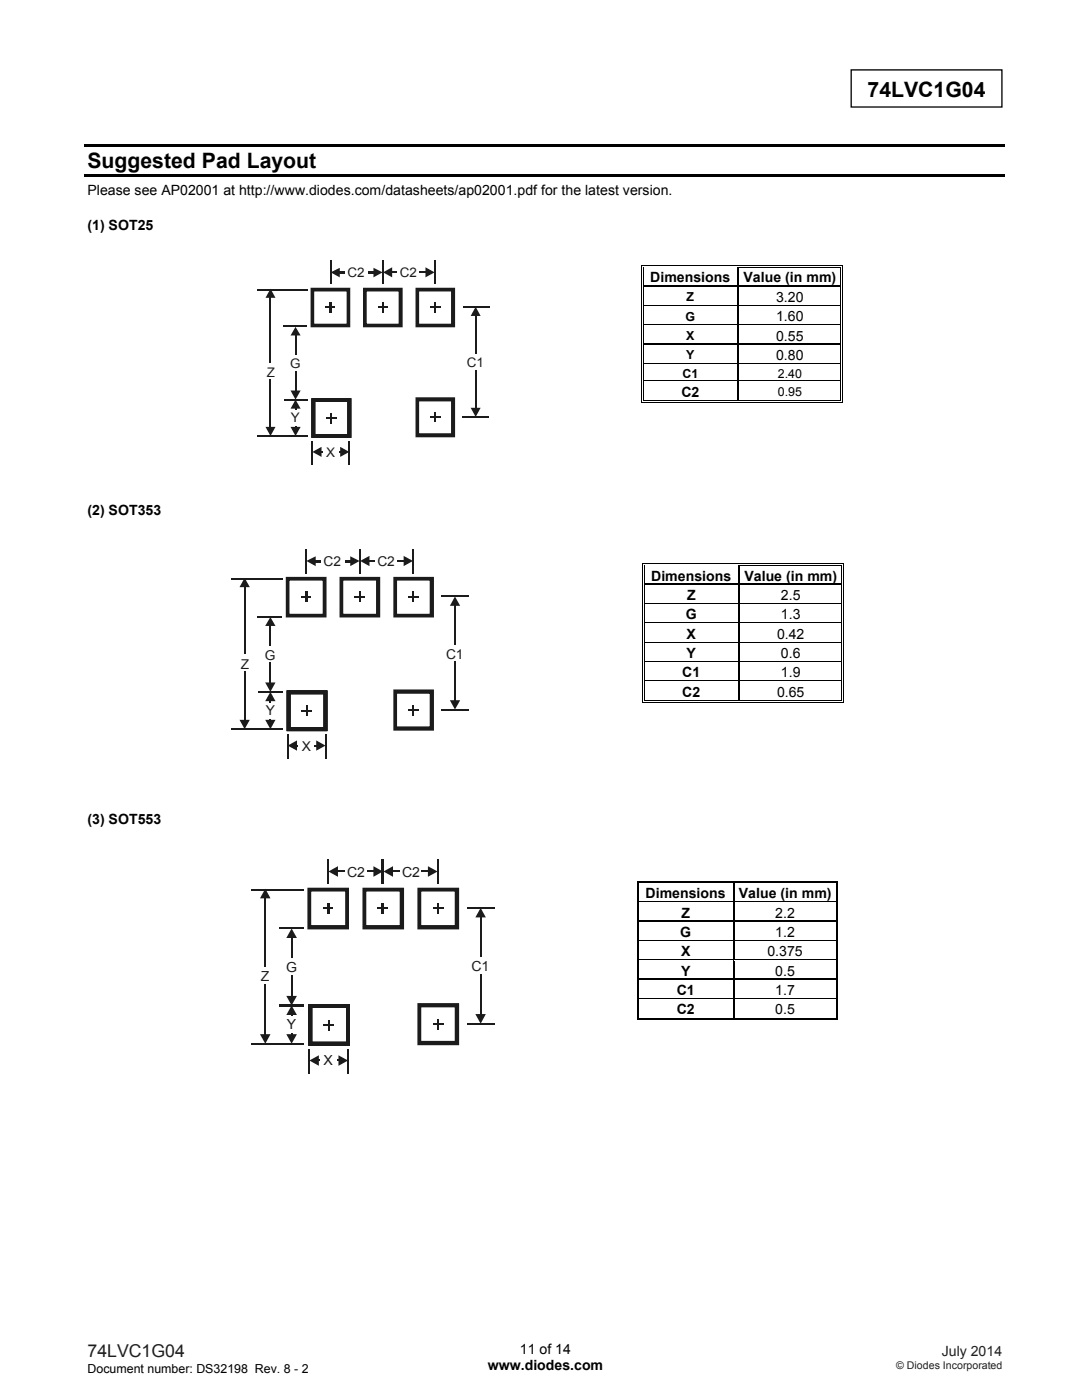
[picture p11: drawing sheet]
<svg xmlns="http://www.w3.org/2000/svg" width="216mm" height="279mm" viewBox="0 0 216 279" stroke-linecap="round" stroke-linejoin="round" font-family="sans-serif">
<path d="M169.8 13.9h30.1v7.5h-30.1z" fill="none" stroke="#000" stroke-width=".26"/>
<path d="M16.9 28.7h183.7v.6h-183.7zM16.9 34.8h183.7v.5h-183.7z" fill="#000"/>
<g fill="#fff">
<path d="M128.5 53.4h18.7v3.6h-18.7z"/>
<path d="M128.9 53.4h17.7v3.6h-17.7z"/>
</g>
<path d="M128 52.9h.2v.5h-.2zM128 52.9h.5v.2h-.5zM128.3 53.2h.2v.2h-.2z" fill="#000"/>
<path d="M128.5 53h18.7M128.5 53.3h18.7" fill="none" stroke="#000" stroke-width=".2"/>
<path d="M128.5 53.4h18.7z" fill="#fff"/>
<path d="M147.2 53.4h.2zM147.2 52.9h.5v.2h-.5zM147.2 53.2h.5v.2h-.5zM167.7 52.9h.5v.2h-.5zM167.7 53.2h.2v.2h-.2zM168 52.9h.2v.5h-.2z" fill="#000"/>
<path d="M128.1 53.4v3.6M128.4 53.4v3.6M147.7 53h20M147.7 53.3h20M167.8 53.4v3.6M168.1 53.4v3.6" fill="none" stroke="#000" stroke-width=".2"/>
<path d="M147.3 53.4v3.6" fill="none" stroke="#000" stroke-width=".25"/>
<g fill="#fff">
<path d="M128.5 57.3h18.7v3.6h-18.7z"/>
<path d="M128.9 57.5h17.7v3.2h-17.7z"/>
<path d="M147.4 57.3h20.3v3.6h-20.3z"/>
<path d="M148 57.3h19.2v3.6h-19.2z"/>
</g>
<path d="M128 57h.2v.3h-.2zM128.3 57h.2v.3h-.2z" fill="#000"/>
<path d="M128.5 57.1h18.7" fill="none" stroke="#000" stroke-width=".25"/>
<path d="M128.5 57.3h18.7z" fill="#fff"/>
<path d="M147.2 57h.2v.3h-.2z" fill="#000"/>
<path d="M147.4 57.1h20.3" fill="none" stroke="#000" stroke-width=".25"/>
<path d="M147.4 57.3h20.3z" fill="#fff"/>
<path d="M167.7 57h.2v.3h-.2zM168 57h.2v.3h-.2z" fill="#000"/>
<path d="M128.1 57.3v3.6M128.4 57.3v3.6M167.8 57.3v3.6M168.1 57.3v3.6" fill="none" stroke="#000" stroke-width=".2"/>
<path d="M147.3 57.3v3.6" fill="none" stroke="#000" stroke-width=".25"/>
<g fill="#fff">
<path d="M128.5 61.2h18.7v3.5h-18.7z"/>
<path d="M128.9 61.4h17.7v3.2h-17.7z"/>
<path d="M147.4 61.2h20.3v3.5h-20.3z"/>
<path d="M148 61.2h19.2v3.5h-19.2z"/>
</g>
<path d="M128 60.9h.2v.3h-.2zM128.3 60.9h.2v.3h-.2z" fill="#000"/>
<path d="M128.5 61h18.7" fill="none" stroke="#000" stroke-width=".25"/>
<path d="M128.5 61.2h18.7z" fill="#fff"/>
<path d="M147.2 60.9h.2v.3h-.2z" fill="#000"/>
<path d="M147.4 61h20.3" fill="none" stroke="#000" stroke-width=".25"/>
<path d="M147.4 61.2h20.3z" fill="#fff"/>
<path d="M167.7 60.9h.2v.3h-.2zM168 60.9h.2v.3h-.2z" fill="#000"/>
<path d="M128.1 61.2v3.5M128.4 61.2v3.5M167.8 61.2v3.5M168.1 61.2v3.5" fill="none" stroke="#000" stroke-width=".2"/>
<path d="M147.3 61.2v3.5" fill="none" stroke="#000" stroke-width=".25"/>
<g fill="#fff">
<path d="M128.5 65h18.7v3.6h-18.7z"/>
<path d="M128.9 65.2h17.7v3.2h-17.7z"/>
<path d="M147.4 65h20.3v3.6h-20.3z"/>
<path d="M148 65h19.2v3.6h-19.2z"/>
</g>
<path d="M128 64.7h.2v.3h-.2zM128.3 64.7h.2v.3h-.2z" fill="#000"/>
<path d="M128.5 64.9h18.7" fill="none" stroke="#000" stroke-width=".25"/>
<path d="M128.5 65h18.7z" fill="#fff"/>
<path d="M147.2 64.7h.2v.3h-.2z" fill="#000"/>
<path d="M147.4 64.9h20.3" fill="none" stroke="#000" stroke-width=".25"/>
<path d="M147.4 65h20.3z" fill="#fff"/>
<path d="M167.7 64.7h.2v.3h-.2zM168 64.7h.2v.3h-.2z" fill="#000"/>
<path d="M128.1 65v3.6M128.4 65v3.6M167.8 65v3.6M168.1 65v3.6" fill="none" stroke="#000" stroke-width=".2"/>
<path d="M147.3 65v3.6" fill="none" stroke="#000" stroke-width=".25"/>
<g fill="#fff">
<path d="M128.5 68.9h18.7v3.6h-18.7z"/>
<path d="M128.9 69.1h17.7v3.2h-17.7z"/>
<path d="M147.4 68.9h20.3v3.6h-20.3z"/>
<path d="M148 68.9h19.2v3.6h-19.2z"/>
</g>
<path d="M128 68.6h.2v.3h-.2zM128.3 68.6h.2v.3h-.2z" fill="#000"/>
<path d="M128.5 68.7h18.7" fill="none" stroke="#000" stroke-width=".25"/>
<path d="M128.5 68.9h18.7z" fill="#fff"/>
<path d="M147.2 68.6h.2v.3h-.2z" fill="#000"/>
<path d="M147.4 68.7h20.3" fill="none" stroke="#000" stroke-width=".25"/>
<path d="M147.4 68.9h20.3z" fill="#fff"/>
<path d="M167.7 68.6h.2v.3h-.2zM168 68.6h.2v.3h-.2z" fill="#000"/>
<path d="M128.1 68.9v3.6M128.4 68.9v3.6M167.8 68.9v3.6M168.1 68.9v3.6" fill="none" stroke="#000" stroke-width=".2"/>
<path d="M147.3 68.9v3.6" fill="none" stroke="#000" stroke-width=".25"/>
<g fill="#fff">
<path d="M128.5 72.7h18.7v3.2h-18.7z"/>
<path d="M128.9 72.7h17.7v3.2h-17.7z"/>
<path d="M147.4 72.7h20.3v3.2h-20.3z"/>
<path d="M148 72.7h19.2v3.2h-19.2z"/>
</g>
<path d="M128 72.5h.2v.2h-.2zM128.3 72.5h.2v.2h-.2z" fill="#000"/>
<path d="M128.5 72.6h18.7" fill="none" stroke="#000" stroke-width=".25"/>
<path d="M128.5 72.7h18.7z" fill="#fff"/>
<path d="M147.2 72.5h.2v.2h-.2z" fill="#000"/>
<path d="M147.4 72.6h20.3" fill="none" stroke="#000" stroke-width=".25"/>
<path d="M147.4 72.7h20.3z" fill="#fff"/>
<path d="M167.7 72.5h.2v.2h-.2zM168 72.5h.2v.2h-.2z" fill="#000"/>
<path d="M128.1 72.7v3.2M128.4 72.7v3.2M167.8 72.7v3.2M168.1 72.7v3.2" fill="none" stroke="#000" stroke-width=".2"/>
<path d="M147.3 72.7v3.2" fill="none" stroke="#000" stroke-width=".25"/>
<g fill="#fff">
<path d="M128.5 76.2h18.7v3.6h-18.7z"/>
<path d="M128.9 76.2h17.7v3.6h-17.7z"/>
<path d="M147.4 76.2h20.3v3.6h-20.3z"/>
<path d="M148 76.4h19.2v3.2h-19.2z"/>
</g>
<path d="M128 75.9h.2v.3h-.2zM128.3 75.9h.2v.3h-.2z" fill="#000"/>
<path d="M128.5 76.1h18.7" fill="none" stroke="#000" stroke-width=".25"/>
<path d="M128.5 76.2h18.7z" fill="#fff"/>
<path d="M147.2 75.9h.2v.3h-.2z" fill="#000"/>
<path d="M147.4 76.1h20.3" fill="none" stroke="#000" stroke-width=".25"/>
<path d="M147.4 76.2h20.3z" fill="#fff"/>
<path d="M128.3 79.8h.2v.2h-.2zM147.2 79.8h.5v.2h-.5zM167.7 75.9h.2v.3h-.2zM167.7 79.8h.2v.2h-.2zM168 75.9h.2v.3h-.2zM128 80.2h.5v.1h-.5zM167.7 80.2h.5v.1h-.5zM168 79.8h.2v.5h-.2z" fill="#000"/>
<path d="M128.1 76.2v4.1M128.4 76.2v3.6M128.5 79.9h18.7M147.7 79.9h20M167.8 76.2v3.6M168.1 76.2v3.6M128.5 80.2h39.2" fill="none" stroke="#000" stroke-width=".2"/>
<path d="M147.3 76.2v3.6" fill="none" stroke="#000" stroke-width=".25"/>
<g fill="#fff">
<path d="M128.7 112.9h18.7v3.6h-18.7z"/>
<path d="M129.1 112.9h17.7v3.6h-17.7z"/>
</g>
<path d="M128.2 112.4h.2v.5h-.2zM128.2 112.4h.5v.2h-.5zM128.5 112.7h.2v.2h-.2z" fill="#000"/>
<path d="M128.7 112.5h18.7M128.7 112.8h18.7" fill="none" stroke="#000" stroke-width=".2"/>
<path d="M128.7 112.9h18.7z" fill="#fff"/>
<path d="M147.4 112.9h.2zM147.4 112.4h.5v.2h-.5zM147.4 112.7h.5v.2h-.5zM167.9 112.4h.5v.2h-.5zM167.9 112.7h.1v.2h-.1zM168.2 112.4h.2v.5h-.2z" fill="#000"/>
<path d="M128.3 112.9v3.6M128.6 112.9v3.6M147.9 112.5h20M147.9 112.8h20M168 112.9v3.6M168.3 112.9v3.6" fill="none" stroke="#000" stroke-width=".2"/>
<path d="M147.5 112.9v3.6" fill="none" stroke="#000" stroke-width=".25"/>
<g fill="#fff">
<path d="M128.7 116.8h18.7v3.6h-18.7z"/>
<path d="M129.1 116.8h17.7v3.6h-17.7z"/>
<path d="M147.6 116.8h20.3v3.6h-20.3z"/>
<path d="M148.2 116.8h19.2v3.6h-19.2z"/>
</g>
<path d="M128.2 116.5h.2v.3h-.2zM128.5 116.5h.2v.3h-.2z" fill="#000"/>
<path d="M128.7 116.6h18.7" fill="none" stroke="#000" stroke-width=".25"/>
<path d="M128.7 116.8h18.7z" fill="#fff"/>
<path d="M147.4 116.5h.2v.3h-.2z" fill="#000"/>
<path d="M147.6 116.6h20.3" fill="none" stroke="#000" stroke-width=".25"/>
<path d="M147.6 116.8h20.3z" fill="#fff"/>
<path d="M167.9 116.5h.1v.3h-.1zM168.2 116.5h.2v.3h-.2z" fill="#000"/>
<path d="M128.3 116.8v3.6M128.6 116.8v3.6M168 116.8v3.6M168.3 116.8v3.6" fill="none" stroke="#000" stroke-width=".2"/>
<path d="M147.5 116.8v3.6" fill="none" stroke="#000" stroke-width=".25"/>
<g fill="#fff">
<path d="M128.7 120.7h18.7v3.5h-18.7z"/>
<path d="M129.1 120.7h17.7v3.5h-17.7z"/>
<path d="M147.6 120.7h20.3v3.5h-20.3z"/>
<path d="M148.2 120.7h19.2v3.5h-19.2z"/>
</g>
<path d="M128.2 120.4h.2v.3h-.2zM128.5 120.4h.2v.3h-.2z" fill="#000"/>
<path d="M128.7 120.5h18.7" fill="none" stroke="#000" stroke-width=".25"/>
<path d="M128.7 120.6l18.7 .1z" fill="#fff"/>
<path d="M147.4 120.4h.2v.3h-.2z" fill="#000"/>
<path d="M147.6 120.5h20.3" fill="none" stroke="#000" stroke-width=".25"/>
<path d="M147.6 120.6l20.3 .1z" fill="#fff"/>
<path d="M167.9 120.4h.1v.3h-.1zM168.2 120.4h.2v.3h-.2z" fill="#000"/>
<path d="M128.3 120.7v3.5M128.6 120.7v3.5M168 120.7v3.5M168.3 120.7v3.5" fill="none" stroke="#000" stroke-width=".2"/>
<path d="M147.5 120.7v3.5" fill="none" stroke="#000" stroke-width=".25"/>
<g fill="#fff">
<path d="M128.7 124.5h18.7v3.6h-18.7z"/>
<path d="M129.1 124.5h17.7v3.6h-17.7z"/>
<path d="M147.6 124.5h20.3v3.6h-20.3z"/>
<path d="M148.2 124.5h19.2v3.6h-19.2z"/>
</g>
<path d="M128.2 124.2h.2v.3h-.2zM128.5 124.2h.2v.3h-.2z" fill="#000"/>
<path d="M128.7 124.4h18.7" fill="none" stroke="#000" stroke-width=".25"/>
<path d="M128.7 124.5h18.7z" fill="#fff"/>
<path d="M147.4 124.2h.2v.3h-.2z" fill="#000"/>
<path d="M147.6 124.4h20.3" fill="none" stroke="#000" stroke-width=".25"/>
<path d="M147.6 124.5h20.3z" fill="#fff"/>
<path d="M167.9 124.2h.1v.3h-.1zM168.2 124.2h.2v.3h-.2z" fill="#000"/>
<path d="M128.3 124.5v3.6M128.6 124.5v3.6M168 124.5v3.6M168.3 124.5v3.6" fill="none" stroke="#000" stroke-width=".2"/>
<path d="M147.5 124.5v3.6" fill="none" stroke="#000" stroke-width=".25"/>
<g fill="#fff">
<path d="M128.7 128.4h18.7v3.6h-18.7z"/>
<path d="M129.1 128.4h17.7v3.6h-17.7z"/>
<path d="M147.6 128.4h20.3v3.6h-20.3z"/>
<path d="M148.2 128.4h19.2v3.6h-19.2z"/>
</g>
<path d="M128.2 128.1h.2v.3h-.2zM128.5 128.1h.2v.3h-.2z" fill="#000"/>
<path d="M128.7 128.2h18.7" fill="none" stroke="#000" stroke-width=".25"/>
<path d="M128.7 128.4h18.7z" fill="#fff"/>
<path d="M147.4 128.1h.2v.3h-.2z" fill="#000"/>
<path d="M147.6 128.2h20.3" fill="none" stroke="#000" stroke-width=".25"/>
<path d="M147.6 128.4h20.3z" fill="#fff"/>
<path d="M167.9 128.1h.1v.3h-.1zM168.2 128.1h.2v.3h-.2z" fill="#000"/>
<path d="M128.3 128.4v3.6M128.6 128.4v3.6M168 128.4v3.6M168.3 128.4v3.6" fill="none" stroke="#000" stroke-width=".2"/>
<path d="M147.5 128.4v3.6" fill="none" stroke="#000" stroke-width=".25"/>
<g fill="#fff">
<path d="M128.7 132.2h18.7v3.6h-18.7z"/>
<path d="M129.1 132.2h17.7v3.6h-17.7z"/>
<path d="M147.6 132.2h20.3v3.6h-20.3z"/>
<path d="M148.2 132.2h19.2v3.6h-19.2z"/>
</g>
<path d="M128.2 132h.2v.2h-.2zM128.5 132h.2v.2h-.2z" fill="#000"/>
<path d="M128.7 132.1h18.7" fill="none" stroke="#000" stroke-width=".25"/>
<path d="M128.7 132.2h18.7z" fill="#fff"/>
<path d="M147.4 132h.2v.2h-.2z" fill="#000"/>
<path d="M147.6 132.1h20.3" fill="none" stroke="#000" stroke-width=".25"/>
<path d="M147.6 132.2h20.3z" fill="#fff"/>
<path d="M167.9 132h.1v.2h-.1zM168.2 132h.2v.2h-.2z" fill="#000"/>
<path d="M128.3 132.2v3.6M128.6 132.2v3.6M168 132.2v3.6M168.3 132.2v3.6" fill="none" stroke="#000" stroke-width=".2"/>
<path d="M147.5 132.2v3.6" fill="none" stroke="#000" stroke-width=".25"/>
<g fill="#fff">
<path d="M128.7 136.1h18.7v3.6h-18.7z"/>
<path d="M129.1 136.1h17.7v3.6h-17.7z"/>
<path d="M147.6 136.1h20.3v3.6h-20.3z"/>
<path d="M148.2 136.1h19.2v3.6h-19.2z"/>
</g>
<path d="M128.2 135.8h.2v.3h-.2zM128.5 135.8h.2v.3h-.2z" fill="#000"/>
<path d="M128.7 136h18.7" fill="none" stroke="#000" stroke-width=".25"/>
<path d="M128.7 136.1h18.7z" fill="#fff"/>
<path d="M147.4 135.8h.2v.3h-.2z" fill="#000"/>
<path d="M147.6 136h20.3" fill="none" stroke="#000" stroke-width=".25"/>
<path d="M147.6 136.1h20.3z" fill="#fff"/>
<path d="M128.5 139.7h.2v.2h-.2zM147.4 139.7h.5v.2h-.5zM167.9 135.8h.1v.3h-.1zM167.9 139.7h.1v.2h-.1zM168.2 135.8h.2v.3h-.2zM128.2 140.1h.5v.1h-.5zM167.9 140.1h.5v.1h-.5zM168.2 139.7h.2v.5h-.2z" fill="#000"/>
<path d="M128.3 136.1v4.1M128.6 136.1v3.6M128.7 139.8h18.7M147.9 139.8h20M168 136.1v3.6M168.3 136.1v3.6M128.7 140.1h39.2" fill="none" stroke="#000" stroke-width=".2"/>
<path d="M147.5 136.1v3.6" fill="none" stroke="#000" stroke-width=".25"/>
<g fill="#fff">
<path d="M127.6 176.3h18.6v3.6h-18.6z"/>
<path d="M128 176.3h17.6v3.6h-17.6z"/>
</g>
<path d="M127.1 175.8h.1v.5h-.1zM127.1 175.8h.5v.1h-.5zM127.4 176.1h.2v.2h-.2z" fill="#000"/>
<path d="M127.6 175.9h18.6M127.6 176.2h18.6" fill="none" stroke="#000" stroke-width=".2"/>
<path d="M127.6 176.3h18.6z" fill="#fff"/>
<path d="M146.2 176.3h.3zM146.2 175.8h.5v.1h-.5zM146.2 176.1h.5v.2h-.5zM166.8 175.8h.5v.1h-.5zM166.8 176.1h.1v.2h-.1zM167.1 175.8h.2v.5h-.2z" fill="#000"/>
<path d="M127.1 176.3v3.6M127.5 176.3v3.6M146.7 175.9h20.1M146.7 176.2h20.1M166.8 176.3v3.6M167.2 176.3v3.6" fill="none" stroke="#000" stroke-width=".2"/>
<path d="M146.4 176.3v3.6" fill="none" stroke="#000" stroke-width=".25"/>
<g fill="#fff">
<path d="M127.6 180.2h18.6v3.6h-18.6z"/>
<path d="M128 180.2h17.6v3.6h-17.6z"/>
<path d="M146.5 180.2h20.2v3.6h-20.2z"/>
<path d="M147.1 180.2h19.2v3.6h-19.2z"/>
</g>
<path d="M127.1 179.9h.1v.3h-.1zM127.4 179.9h.2v.3h-.2z" fill="#000"/>
<path d="M127.6 180h18.6" fill="none" stroke="#000" stroke-width=".25"/>
<path d="M127.6 180.1l18.6 .1z" fill="#fff"/>
<path d="M146.2 179.9h.3v.3h-.3z" fill="#000"/>
<path d="M146.5 180h20.3" fill="none" stroke="#000" stroke-width=".25"/>
<path d="M146.5 180.1l20.3 .1z" fill="#fff"/>
<path d="M166.8 179.9h.1v.3h-.1zM167.1 179.9h.2v.3h-.2z" fill="#000"/>
<path d="M127.1 180.2v3.6M127.5 180.2v3.6M166.8 180.2v3.6M167.2 180.2v3.6" fill="none" stroke="#000" stroke-width=".2"/>
<path d="M146.4 180.2v3.6" fill="none" stroke="#000" stroke-width=".25"/>
<g fill="#fff">
<path d="M127.6 184h18.6v3.6h-18.6z"/>
<path d="M128 184h17.6v3.6h-17.6z"/>
<path d="M146.5 184h20.2v3.6h-20.2z"/>
<path d="M147.1 184h19.2v3.6h-19.2z"/>
</g>
<path d="M127.1 183.8h.1v.2h-.1zM127.4 183.8h.2v.2h-.2z" fill="#000"/>
<path d="M127.6 183.9h18.6" fill="none" stroke="#000" stroke-width=".25"/>
<path d="M127.6 184h18.6z" fill="#fff"/>
<path d="M146.2 183.8h.3v.2h-.3z" fill="#000"/>
<path d="M146.5 183.9h20.3" fill="none" stroke="#000" stroke-width=".25"/>
<path d="M146.5 184h20.3z" fill="#fff"/>
<path d="M166.8 183.8h.1v.2h-.1zM167.1 183.8h.2v.2h-.2z" fill="#000"/>
<path d="M127.1 184v3.6M127.5 184v3.6M166.8 184v3.6M167.2 184v3.6" fill="none" stroke="#000" stroke-width=".2"/>
<path d="M146.4 184v3.6" fill="none" stroke="#000" stroke-width=".25"/>
<g fill="#fff">
<path d="M127.6 187.9h18.6v3.6h-18.6z"/>
<path d="M128 187.9h17.6v3.6h-17.6z"/>
<path d="M146.5 187.9h20.2v3.6h-20.2z"/>
<path d="M147.1 187.9h19.2v3.6h-19.2z"/>
</g>
<path d="M127.1 187.6h.1v.3h-.1zM127.4 187.6h.2v.3h-.2z" fill="#000"/>
<path d="M127.6 187.7h18.6" fill="none" stroke="#000" stroke-width=".25"/>
<path d="M127.6 187.9h18.6z" fill="#fff"/>
<path d="M146.2 187.6h.3v.3h-.3z" fill="#000"/>
<path d="M146.5 187.7h20.3" fill="none" stroke="#000" stroke-width=".25"/>
<path d="M146.5 187.9h20.3z" fill="#fff"/>
<path d="M166.8 187.6h.1v.3h-.1zM167.1 187.6h.2v.3h-.2z" fill="#000"/>
<path d="M127.1 187.9v3.6M127.5 187.9v3.6M166.8 187.9v3.6M167.2 187.9v3.6" fill="none" stroke="#000" stroke-width=".2"/>
<path d="M146.4 187.9v3.6" fill="none" stroke="#000" stroke-width=".25"/>
<g fill="#fff">
<path d="M127.6 191.7h18.6v3.6h-18.6z"/>
<path d="M128 191.7h17.6v3.6h-17.6z"/>
<path d="M146.5 191.7h20.2v3.6h-20.2z"/>
<path d="M147.1 191.7h19.2v3.6h-19.2z"/>
</g>
<path d="M127.1 191.5h.1v.3h-.1zM127.4 191.5h.2v.3h-.2z" fill="#000"/>
<path d="M127.6 191.6h18.6" fill="none" stroke="#000" stroke-width=".25"/>
<path d="M127.6 191.7l18.6 .1z" fill="#fff"/>
<path d="M146.2 191.5h.3v.3h-.3z" fill="#000"/>
<path d="M146.5 191.6h20.3" fill="none" stroke="#000" stroke-width=".25"/>
<path d="M146.5 191.7l20.3 .1z" fill="#fff"/>
<path d="M166.8 191.5h.1v.3h-.1zM167.1 191.5h.2v.3h-.2z" fill="#000"/>
<path d="M127.1 191.8v3.5M127.5 191.8v3.5M166.8 191.8v3.5M167.2 191.8v3.5" fill="none" stroke="#000" stroke-width=".2"/>
<path d="M146.4 191.8v3.5" fill="none" stroke="#000" stroke-width=".25"/>
<g fill="#fff">
<path d="M127.6 195.6h18.6v3.6h-18.6z"/>
<path d="M128 195.6h17.6v3.6h-17.6z"/>
<path d="M146.5 195.6h20.2v3.6h-20.2z"/>
<path d="M147.1 195.6h19.2v3.6h-19.2z"/>
</g>
<path d="M127.1 195.3h.1v.3h-.1zM127.4 195.3h.2v.3h-.2z" fill="#000"/>
<path d="M127.6 195.5h18.6" fill="none" stroke="#000" stroke-width=".25"/>
<path d="M127.6 195.6h18.6z" fill="#fff"/>
<path d="M146.2 195.3h.3v.3h-.3z" fill="#000"/>
<path d="M146.5 195.5h20.3" fill="none" stroke="#000" stroke-width=".25"/>
<path d="M146.5 195.6h20.3z" fill="#fff"/>
<path d="M166.8 195.3h.1v.3h-.1zM167.1 195.3h.2v.3h-.2z" fill="#000"/>
<path d="M127.1 195.6v3.6M127.5 195.6v3.6M166.8 195.6v3.6M167.2 195.6v3.6" fill="none" stroke="#000" stroke-width=".2"/>
<path d="M146.4 195.6v3.6" fill="none" stroke="#000" stroke-width=".25"/>
<g fill="#fff">
<path d="M127.6 199.5h18.6v3.6h-18.6z"/>
<path d="M128 199.5h17.6v3.6h-17.6z"/>
<path d="M146.5 199.5h20.2v3.6h-20.2z"/>
<path d="M147.1 199.5h19.2v3.6h-19.2z"/>
</g>
<path d="M127.1 199.2h.1v.3h-.1zM127.4 199.2h.2v.3h-.2z" fill="#000"/>
<path d="M127.6 199.3h18.6" fill="none" stroke="#000" stroke-width=".25"/>
<path d="M127.6 199.5h18.6z" fill="#fff"/>
<path d="M146.2 199.2h.3v.3h-.3z" fill="#000"/>
<path d="M146.5 199.3h20.3" fill="none" stroke="#000" stroke-width=".25"/>
<path d="M146.5 199.5h20.3z" fill="#fff"/>
<path d="M166.8 199.2h.1v.3h-.1zM167.1 199.2h.2v.3h-.2zM127.1 203.4h.5v.2h-.5zM127.4 203.1h.2v.2h-.2zM146.2 203.1h.5v.2h-.5zM166.8 203.4h.5v.2h-.5zM166.8 203.1h.1v.2h-.1zM167.1 203.1h.2v.5h-.2z" fill="#000"/>
<path d="M127.1 199.5v4.1M127.5 199.5v3.6M166.8 199.5v3.6M167.2 199.5v3.6M127.6 203.5h39.2M127.6 203.2h18.6M146.7 203.2h20.1" fill="none" stroke="#000" stroke-width=".2"/>
<path d="M146.4 199.5v3.6" fill="none" stroke="#000" stroke-width=".25"/>
<path d="M92.4 61.2h5.2M65.1 83.5h2M92.3 83.2h5.3" fill="none" stroke="#1f1a17" stroke-width=".36"/>
<path d="M94.9 61.2l1 1.9h-2l1-1.9 1 1.9z" fill-rule="evenodd" fill="#1f1a17"/>
<path d="M94.9 62.9v18.7" fill="none" stroke="#1f1a17" stroke-width=".36"/>
<path d="M93.9 81.4h2l-1 1.8 1-1.8-1 1.8z" fill-rule="evenodd" fill="#1f1a17"/>
<path d="M62.3 88.1v4.7M69.7 88.1v4.7" fill="none" stroke="#1f1a17" stroke-width=".36"/>
<path d="M62.3 90.2l1.9-1v2l-1.9-1 1.9-1z" fill-rule="evenodd" fill="#1f1a17"/>
<path d="M64 90.2h4.1" fill="none" stroke="#1f1a17" stroke-width=".36"/>
<path d="M67.9 89.2l1.8 1-1.8 1v-2l1.8 1z" fill-rule="evenodd" fill="#1f1a17"/>
<path d="M51.3 57.8h10M56.5 65.1h4.8M56.6 79.7h4.7M51.3 87h10" fill="none" stroke="#1f1a17" stroke-width=".36"/>
<path d="M54 57.6l1 1.8h-2l1-1.8 1 1.8z" fill-rule="evenodd" fill="#1f1a17"/>
<path d="M54 59.2v26.2" fill="none" stroke="#1f1a17" stroke-width=".36"/>
<g fill="#1f1a17">
<path d="M53 85.2h2l-1 1.8 1-1.8-1 1.8z" fill-rule="evenodd"/>
<path d="M59 79.8l1 1.8h-2l1-1.8 1 1.8z" fill-rule="evenodd"/>
</g>
<path d="M59 81.4v4" fill="none" stroke="#1f1a17" stroke-width=".36"/>
<g fill="#1f1a17">
<path d="M58 85.2h2l-1 1.8 1-1.8-1 1.8z" fill-rule="evenodd"/>
<path d="M59 65.2l1 1.8h-2l1-1.8 1 1.8z" fill-rule="evenodd"/>
</g>
<path d="M59 66.9v11.1" fill="none" stroke="#1f1a17" stroke-width=".36"/>
<path d="M58 77.9h2l-1 1.9 1-1.9-1 1.9z" fill-rule="evenodd" fill="#1f1a17"/>
<g fill="#fff">
<path d="M64.4 87.5h3.1v4.8h-3.1z"/>
<path d="M95 71.8h1.5v1.7h-1.5z"/>
</g>
<path d="M62.5 79.5h7.2v.7h-7.2zM69.7 79.5h.4v.3h-.4zM69.3 79.8h.8v7.2h-.8zM69.7 87h.4v.4h-.4zM62.5 86.6h7.2v.8h-7.2zM62.2 87h.3v.4h-.3zM62.2 79.8h.7v7.2h-.7zM62.2 79.5h.3v.3h-.3z" fill="#1f1a17"/>
<path d="M66.1 82.5v2" fill="none" stroke="#1f1a17" stroke-width=".36"/>
<g fill="#fff">
<path d="M51.3 72.5h5.3v3.2h-5.3z"/>
<path d="M92.3 70.7h5.3v3.1h-5.3z"/>
<path d="M56.6 81.8h4.7v3.1h-4.7z"/>
</g>
<path d="M86.7 52v4.7" fill="none" stroke="#1f1a17" stroke-width=".38"/>
<path d="M76.4 54.4l1.9-1.1v2.1l-1.9-1 1.9-1.1z" fill-rule="evenodd" fill="#1f1a17"/>
<path d="M78.1 54.3h7" fill="none" stroke="#1f1a17" stroke-width=".36"/>
<path d="M84.9 53.3l1.8 1.1-1.8 1v-2.1l1.8 1.1z" fill-rule="evenodd" fill="#1f1a17"/>
<path d="M79.3 53.5h4.2v1.7h-4.2z" fill="#fff"/>
<path d="M76.4 52v4.7" fill="none" stroke="#1f1a17" stroke-width=".36"/>
<path d="M66 54.4l1.8-1v2l-1.8-1 1.8-1z" fill-rule="evenodd" fill="#1f1a17"/>
<path d="M67.6 54.4h7.1" fill="none" stroke="#1f1a17" stroke-width=".44"/>
<path d="M74.5 53.4l1.8 1-1.8 1v-2l1.8 1z" fill-rule="evenodd" fill="#1f1a17"/>
<path d="M68.8 53.4h4.5v1.8h-4.5z" fill="#fff"/>
<path d="M66 52v4.7M65.1 83.5h2" fill="none" stroke="#1f1a17" stroke-width=".36"/>
<path d="M62.5 79.5h7.2v.7h-7.2zM69.7 79.5h.4v.3h-.4zM69.3 79.8h.8v7.2h-.8zM69.7 87h.4v.4h-.4zM62.5 86.6h7.2v.8h-7.2zM62.2 87h.3v.4h-.3zM62.2 79.8h.7v7.2h-.7zM62.2 79.5h.3v.3h-.3z" fill="#1f1a17"/>
<path d="M65.1 83.5h2M66.1 82.5v2" fill="none" stroke="#1f1a17" stroke-width=".36"/>
<path d="M62.5 79.5h7.2v.7h-7.2zM69.7 79.5h.4v.3h-.4zM69.3 79.8h.8v7.2h-.8zM69.7 87h.4v.4h-.4zM62.5 86.6h7.2v.8h-7.2zM62.2 87h.3v.4h-.3zM62.2 79.8h.7v7.2h-.7zM62.2 79.5h.3v.3h-.3z" fill="#1f1a17"/>
<path d="M65.1 83.5h2M66.1 82.5v2" fill="none" stroke="#1f1a17" stroke-width=".36"/>
<path d="M62.5 79.5h7.2v.7h-7.2zM69.7 79.5h.4v.3h-.4zM69.3 79.8h.8v7.2h-.8zM69.7 87h.4v.4h-.4zM62.5 86.6h7.2v.8h-7.2zM62.2 87h.3v.4h-.3zM62.2 79.8h.7v7.2h-.7zM62.2 79.5h.3v.3h-.3z" fill="#1f1a17"/>
<path d="M65.1 83.5h2M66.1 82.5v2" fill="none" stroke="#1f1a17" stroke-width=".36"/>
<path d="M62.5 79.5h7.2v.7h-7.2zM69.7 79.5h.4v.3h-.4zM69.3 79.8h.8v7.2h-.8zM69.7 87h.4v.4h-.4zM62.5 86.6h7.2v.8h-7.2zM62.2 87h.3v.4h-.3zM62.2 79.8h.7v7.2h-.7zM62.2 79.5h.3v.3h-.3z" fill="#1f1a17"/>
<path d="M66.1 82.5v2" fill="none" stroke="#1f1a17" stroke-width=".36"/>
<g fill="#1f1a17">
<path d="M75.4 61.2h1.9v.3h-1.9z"/>
<path d="M72.8 57.4h7.1v.8h-7.1zM79.9 57.4h.4v.4h-.4zM79.5 57.8h.8v7.2h-.8zM79.9 65h.4v.3h-.4zM72.8 64.6h7.1v.7h-7.1zM72.4 65h.4v.3h-.4zM72.4 57.8h.8v7.2h-.8zM72.4 57.4h.4v.4h-.4z"/>
</g>
<path d="M76.4 60.3v2M85.8 61.3h2" fill="none" stroke="#1f1a17" stroke-width=".36"/>
<path d="M83.3 57.4h7.1v.8h-7.1zM90.4 57.4h.4v.4h-.4zM90 57.8h.8v7.2h-.8zM90.4 65h.4v.3h-.4zM83.3 64.6h7.1v.7h-7.1zM82.9 65h.4v.3h-.4zM82.9 57.8h.7v7.2h-.7zM82.9 57.4h.4v.4h-.4z" fill="#1f1a17"/>
<path d="M86.8 60.3v2" fill="none" stroke="#1f1a17" stroke-width=".36"/>
<g fill="#1f1a17">
<path d="M65 61.2h1.9v.3h-1.9z"/>
<path d="M65.7 60.3h.5v2h-.5z"/>
<path d="M62.3 57.4h7.2v.8h-7.2zM69.5 57.4h.4v.4h-.4zM69.2 57.8h.7v7.2h-.7zM69.5 65h.4v.3h-.4zM62.3 64.6h7.2v.7h-7.2zM62 65h.3v.3h-.3zM62 57.8h.7v7.2h-.7zM62 57.4h.3v.4h-.3z"/>
</g>
<path d="M85.8 83.3h2" fill="none" stroke="#1f1a17" stroke-width=".36"/>
<g fill="#1f1a17">
<path d="M86.6 82.3h.4v2h-.4z"/>
<path d="M83.3 79.3h7.1v.8h-7.1zM90.4 79.3h.4v.5h-.4zM90 79.8h.8v7h-.8zM90.4 86.8h.4v.5h-.4zM83.3 86.5h7.1v.8h-7.1zM82.9 86.8h.4v.5h-.4zM82.9 79.8h.7v7h-.7zM82.9 79.3h.4v.5h-.4z"/>
</g>
<path d="M56.6 70.9h5.3v3h-5.3z" fill="#fff"/>
<path d="M60.2 141.9h2.1M88.1 141.6h5.4" fill="none" stroke="#1f1a17" stroke-width=".36"/>
<path d="M88.2 119h5.4" fill="none" stroke="#1f1a17" stroke-width=".38"/>
<path d="M90.8 119l1 1.9h-2l1-1.9 1 1.9z" fill-rule="evenodd" fill="#1f1a17"/>
<path d="M90.8 120.7v19.2" fill="none" stroke="#1f1a17" stroke-width=".38"/>
<path d="M89.8 139.7h2l-1 1.9 1-1.9-1 1.9z" fill-rule="evenodd" fill="#1f1a17"/>
<path d="M57.4 146.6v4.9M65 146.6v4.9" fill="none" stroke="#1f1a17" stroke-width=".38"/>
<path d="M57.4 148.8l1.9-1v2l-1.9-1 1.9-1z" fill-rule="evenodd" fill="#1f1a17"/>
<path d="M59.1 148.8h4.2" fill="none" stroke="#1f1a17" stroke-width=".36"/>
<path d="M63.1 147.8l1.9 1-1.9 1v-2l1.9 1z" fill-rule="evenodd" fill="#1f1a17"/>
<path d="M46.1 115.5h10.3M51.4 123.1h4.9M46.1 145.5h10.3" fill="none" stroke="#1f1a17" stroke-width=".36"/>
<path d="M51.5 138.1h4.9" fill="none" stroke="#1f1a17" stroke-width=".38"/>
<path d="M48.8 115.3l1 1.9h-2l1-1.9 1 1.9z" fill-rule="evenodd" fill="#1f1a17"/>
<path d="M48.8 117v26.8" fill="none" stroke="#1f1a17" stroke-width=".36"/>
<g fill="#1f1a17">
<path d="M47.8 143.7h2l-1 1.8 1-1.8-1 1.8z" fill-rule="evenodd"/>
<path d="M54 138.1l1 1.8h-2.1l1.1-1.8 1 1.8z" fill-rule="evenodd"/>
</g>
<path d="M54 139.7v4.1" fill="none" stroke="#1f1a17" stroke-width=".38"/>
<g fill="#1f1a17">
<path d="M52.9 143.7h2.1l-1 1.8 1-1.8-1 1.8z" fill-rule="evenodd"/>
<path d="M54 123.1l1 1.8h-2.1l1.1-1.8 1 1.8z" fill-rule="evenodd"/>
</g>
<path d="M54 124.8v11.5" fill="none" stroke="#1f1a17" stroke-width=".38"/>
<path d="M52.9 136.2h2.1l-1 1.9 1-1.9-1 1.9z" fill-rule="evenodd" fill="#1f1a17"/>
<g fill="#fff">
<path d="M59.5 146.1h3.2v4.8h-3.2z"/>
<path d="M90.9 129.9h1.6v1.7h-1.6z"/>
</g>
<path d="M57.6 137.8h7.4v.7h-7.4zM65 137.8h.3v.4h-.3zM64.6 138.2h.7v7.3h-.7zM65 145.5h.3v.4h-.3zM57.6 145.2h7.4v.7h-7.4zM57.2 145.5h.4v.4h-.4zM57.2 138.2h.8v7.3h-.8zM57.2 137.8h.4v.4h-.4z" fill="#1f1a17"/>
<path d="M61.2 140.9v2" fill="none" stroke="#1f1a17" stroke-width=".36"/>
<g fill="#fff">
<path d="M46.1 130.6h5.4v3.3h-5.4z"/>
<path d="M88.1 128.7h5.4v3.2h-5.4z"/>
<path d="M51.5 140.2h4.9v3.2h-4.9z"/>
</g>
<path d="M82.4 109.5v4.9" fill="none" stroke="#1f1a17" stroke-width=".36"/>
<path d="M71.9 112l1.8-1.1v2.1l-1.8-1 1.8-1.1z" fill-rule="evenodd" fill="#1f1a17"/>
<path d="M73.5 112h7.2" fill="none" stroke="#1f1a17" stroke-width=".38"/>
<path d="M80.5 110.9l1.9 1.1-1.9 1v-2.1l1.9 1.1z" fill-rule="evenodd" fill="#1f1a17"/>
<path d="M74.7 111.1h4.4v1.8h-4.4z" fill="#fff"/>
<path d="M71.8 109.5v4.9" fill="none" stroke="#1f1a17" stroke-width=".36"/>
<g fill="#1f1a17">
<path d="M61.1 112l1.9-1v2l-1.9-1 1.9-1z" fill-rule="evenodd"/>
<path d="M69.9 111l1.9 1-1.9 1v-2l1.9 1z" fill-rule="evenodd"/>
</g>
<path d="M62.8 111.8h7.3v.4h-7.3z" fill="#1f1a17"/>
<path d="M64 111h4.7v1.8h-4.7z" fill="#fff"/>
<path d="M61.1 109.5v4.9" fill="none" stroke="#1f1a17" stroke-width=".38"/>
<path d="M60.2 141.9h2.1" fill="none" stroke="#1f1a17" stroke-width=".36"/>
<path d="M57.6 137.8h7.4v.7h-7.4zM65 137.8h.3v.4h-.3zM64.6 138.2h.7v7.3h-.7zM65 145.5h.3v.4h-.3zM57.6 145.2h7.4v.7h-7.4zM57.2 145.5h.4v.4h-.4zM57.2 138.2h.8v7.3h-.8zM57.2 137.8h.4v.4h-.4z" fill="#1f1a17"/>
<path d="M60.2 141.9h2.1M61.2 140.9v2" fill="none" stroke="#1f1a17" stroke-width=".36"/>
<path d="M57.6 137.8h7.4v.7h-7.4zM65 137.8h.3v.4h-.3zM64.6 138.2h.7v7.3h-.7zM65 145.5h.3v.4h-.3zM57.6 145.2h7.4v.7h-7.4zM57.2 145.5h.4v.4h-.4zM57.2 138.2h.8v7.3h-.8zM57.2 137.8h.4v.4h-.4z" fill="#1f1a17"/>
<path d="M60.2 141.9h2.1M61.2 140.9v2" fill="none" stroke="#1f1a17" stroke-width=".36"/>
<path d="M57.6 137.8h7.4v.7h-7.4zM65 137.8h.3v.4h-.3zM64.6 138.2h.7v7.3h-.7zM65 145.5h.3v.4h-.3zM57.6 145.2h7.4v.7h-7.4zM57.2 145.5h.4v.4h-.4zM57.2 138.2h.8v7.3h-.8zM57.2 137.8h.4v.4h-.4z" fill="#1f1a17"/>
<path d="M60.2 141.9h2.1M61.2 140.9v2" fill="none" stroke="#1f1a17" stroke-width=".36"/>
<path d="M57.6 137.8h7.4v.7h-7.4zM65 137.8h.3v.4h-.3zM64.6 138.2h.7v7.3h-.7zM65 145.5h.3v.4h-.3zM57.6 145.2h7.4v.7h-7.4zM57.2 145.5h.4v.4h-.4zM57.2 138.2h.8v7.3h-.8zM57.2 137.8h.4v.4h-.4z" fill="#1f1a17"/>
<path d="M70.7 119.1h2.1M61.2 140.9v2" fill="none" stroke="#1f1a17" stroke-width=".36"/>
<path d="M68.1 115.1h7.3v.8h-7.3zM75.4 115.1h.5v.4h-.5zM75 115.5h.9v7.4h-.9zM75.4 122.9h.5v.3h-.5zM68.1 122.5h7.3v.7h-7.3zM67.8 122.9h.3v.3h-.3zM67.8 115.5h.7v7.4h-.7zM67.8 115.1h.3v.4h-.3z" fill="#1f1a17"/>
<path d="M71.8 118.1v2.1M81.5 119.1h2" fill="none" stroke="#1f1a17" stroke-width=".36"/>
<path d="M78.8 115.1h7.4v.8h-7.4zM86.2 115.1h.4v.4h-.4zM85.7 115.5h.9v7.4h-.9zM86.2 122.9h.4v.3h-.4zM78.8 122.5h7.4v.7h-7.4zM78.5 122.9h.3v.3h-.3zM78.5 115.5h.7v7.4h-.7zM78.5 115.1h.3v.4h-.3z" fill="#1f1a17"/>
<path d="M82.5 118.1v2.1" fill="none" stroke="#1f1a17" stroke-width=".38"/>
<g fill="#1f1a17">
<path d="M60.1 119h2v.3h-2z"/>
<path d="M60.9 118.1h.4v2.1h-.4z"/>
<path d="M57.4 115.1h7.4v.8h-7.4zM64.8 115.1h.4v.4h-.4zM64.4 115.5h.8v7.4h-.8zM64.8 122.9h.4v.3h-.4zM57.4 122.5h7.4v.7h-7.4zM57 122.9h.4v.3h-.4zM57 115.5h.8v7.4h-.8zM57 115.1h.4v.4h-.4z"/>
</g>
<path d="M81.5 141.7h2" fill="none" stroke="#1f1a17" stroke-width=".38"/>
<path d="M78.8 137.6h7.4v.9h-7.4zM86.2 137.6h.4v.5h-.4zM85.7 138.1h.9v7.3h-.9zM86.2 145.4h.4v.4h-.4zM78.8 145h7.4v.8h-7.4zM78.5 145.4h.3v.4h-.3zM78.5 138.1h.7v7.3h-.7zM78.5 137.6h.3v.5h-.3z" fill="#1f1a17"/>
<path d="M82.5 140.7v2" fill="none" stroke="#1f1a17" stroke-width=".38"/>
<path d="M51.5 128.9h5.4v3.2h-5.4z" fill="#fff"/>
<path d="M93.2 181.2h5.6M64.6 204.6h2.1M93.1 204.3h5.6" fill="none" stroke="#1f1a17" stroke-width=".38"/>
<path d="M95.9 181.2l1 1.9h-2.1l1.1-1.9 1 1.9z" fill-rule="evenodd" fill="#1f1a17"/>
<path d="M95.9 182.9v19.7" fill="none" stroke="#1f1a17" stroke-width=".38"/>
<path d="M94.8 202.4h2.1l-1 1.9 1-1.9-1 1.9z" fill-rule="evenodd" fill="#1f1a17"/>
<path d="M61.7 209.4v5M69.4 209.4v5" fill="none" stroke="#1f1a17" stroke-width=".38"/>
<path d="M61.7 211.6l1.9-1v2.1l-1.9-1.1 1.9-1z" fill-rule="evenodd" fill="#1f1a17"/>
<path d="M63.4 211.6h4.3" fill="none" stroke="#1f1a17" stroke-width=".38"/>
<path d="M67.5 210.6l1.9 1-1.9 1.1v-2.1l1.9 1z" fill-rule="evenodd" fill="#1f1a17"/>
<path d="M50.2 177.5h10.5M55.6 185.3h5" fill="none" stroke="#1f1a17" stroke-width=".38"/>
<path d="M55.7 200.4h5v.5h-5z" fill="#1f1a17"/>
<path d="M50.2 208.3h10.5" fill="none" stroke="#1f1a17" stroke-width=".38"/>
<path d="M52.9 177.4l1.1 1.9h-2.1l1-1.9 1.1 1.9z" fill-rule="evenodd" fill="#1f1a17"/>
<path d="M52.9 179.1v27.5" fill="none" stroke="#1f1a17" stroke-width=".38"/>
<g fill="#1f1a17">
<path d="M51.9 206.4h2.1l-1.1 1.9 1.1-1.9-1.1 1.9z" fill-rule="evenodd"/>
<path d="M58.2 200.7l1 1.9h-2.1l1.1-1.9 1 1.9z" fill-rule="evenodd"/>
</g>
<path d="M58.2 202.4v4.2" fill="none" stroke="#1f1a17" stroke-width=".38"/>
<g fill="#1f1a17">
<path d="M57.1 206.4h2.1l-1 1.9 1-1.9-1 1.9z" fill-rule="evenodd"/>
<path d="M58.2 185.3l1 1.9h-2.1l1.1-1.9 1 1.9z" fill-rule="evenodd"/>
</g>
<path d="M58.2 187.1v11.8" fill="none" stroke="#1f1a17" stroke-width=".38"/>
<path d="M57.1 198.8h2.1l-1 1.9 1-1.9-1 1.9z" fill-rule="evenodd" fill="#1f1a17"/>
<g fill="#fff">
<path d="M63.9 208.9h3.3v4.9h-3.3z"/>
<path d="M96 192.3h1.6v1.8h-1.6z"/>
</g>
<path d="M61.9 200.4h7.5v.7h-7.5zM69.4 200.4h.4v.4h-.4zM69.1 200.8h.7v7.5h-.7zM69.4 208.3h.4v.4h-.4zM61.9 207.9h7.5v.8h-7.5zM61.5 208.3h.4v.4h-.4zM61.5 200.8h.8v7.5h-.8zM61.5 200.4h.4v.4h-.4z" fill="#1f1a17"/>
<path d="M65.6 203.5v2.1" fill="none" stroke="#1f1a17" stroke-width=".38"/>
<g fill="#fff">
<path d="M50.2 193h5.5v3.4h-5.5z"/>
<path d="M93.1 191.1h5.6v3.3h-5.6z"/>
<path d="M55.7 202.9h5v3.2h-5z"/>
</g>
<path d="M87.3 171.4v5" fill="none" stroke="#1f1a17" stroke-width=".38"/>
<path d="M76.5 173.9l1.9-1v2.1l-1.9-1.1 1.9-1z" fill-rule="evenodd" fill="#1f1a17"/>
<path d="M78.2 173.9h7.4" fill="none" stroke="#1f1a17" stroke-width=".38"/>
<path d="M85.4 172.9l1.9 1-1.9 1.1v-2.1l1.9 1z" fill-rule="evenodd" fill="#1f1a17"/>
<path d="M79.9 172.9h4.2v2.1h-4.2z" fill="#fff"/>
<path d="M76.4 171.4v5" fill="none" stroke="#1f1a17" stroke-width=".4"/>
<path d="M65.5 173.9l1.9-1v2.1l-1.9-1.1 1.9-1z" fill-rule="evenodd" fill="#1f1a17"/>
<path d="M67.2 173.9h7.5" fill="none" stroke="#1f1a17" stroke-width=".38"/>
<path d="M74.5 172.9l1.9 1-1.9 1.1v-2.1l1.9 1z" fill-rule="evenodd" fill="#1f1a17"/>
<path d="M68.8 171.3h4.3v5h-4.3z" fill="#fff"/>
<path d="M65.5 171.4v5M64.6 204.6h2.1" fill="none" stroke="#1f1a17" stroke-width=".38"/>
<path d="M61.9 200.4h7.5v.7h-7.5zM69.4 200.4h.4v.4h-.4zM69.1 200.8h.7v7.5h-.7zM69.4 208.3h.4v.4h-.4zM61.9 207.9h7.5v.8h-7.5zM61.5 208.3h.4v.4h-.4zM61.5 200.8h.8v7.5h-.8zM61.5 200.4h.4v.4h-.4z" fill="#1f1a17"/>
<path d="M64.6 204.6h2.1M65.6 203.5v2.1" fill="none" stroke="#1f1a17" stroke-width=".38"/>
<path d="M61.9 200.4h7.5v.7h-7.5zM69.4 200.4h.4v.4h-.4zM69.1 200.8h.7v7.5h-.7zM69.4 208.3h.4v.4h-.4zM61.9 207.9h7.5v.8h-7.5zM61.5 208.3h.4v.4h-.4zM61.5 200.8h.8v7.5h-.8zM61.5 200.4h.4v.4h-.4z" fill="#1f1a17"/>
<path d="M64.6 204.6h2.1M65.6 203.5v2.1" fill="none" stroke="#1f1a17" stroke-width=".38"/>
<path d="M61.9 200.4h7.5v.7h-7.5zM69.4 200.4h.4v.4h-.4zM69.1 200.8h.7v7.5h-.7zM69.4 208.3h.4v.4h-.4zM61.9 207.9h7.5v.8h-7.5zM61.5 208.3h.4v.4h-.4zM61.5 200.8h.8v7.5h-.8zM61.5 200.4h.4v.4h-.4z" fill="#1f1a17"/>
<path d="M64.6 204.6h2.1M65.6 203.5v2.1" fill="none" stroke="#1f1a17" stroke-width=".38"/>
<path d="M61.9 200.4h7.5v.7h-7.5zM69.4 200.4h.4v.4h-.4zM69.1 200.8h.7v7.5h-.7zM69.4 208.3h.4v.4h-.4zM61.9 207.9h7.5v.8h-7.5zM61.5 208.3h.4v.4h-.4zM61.5 200.8h.8v7.5h-.8zM61.5 200.4h.4v.4h-.4z" fill="#1f1a17"/>
<path d="M75.4 181.3h2.1M65.6 203.5v2.1" fill="none" stroke="#1f1a17" stroke-width=".38"/>
<path d="M72.7 177.2h7.4v.7h-7.4zM80.1 177.2h.5v.3h-.5zM79.8 177.5h.8v7.6h-.8zM80.1 185.1h.5v.4h-.5zM72.7 184.6h7.4v.9h-7.4zM72.3 185.1h.4v.4h-.4zM72.3 177.5h.8v7.6h-.8zM72.3 177.2h.4v.3h-.4z" fill="#1f1a17"/>
<path d="M76.4 180.2v2.1" fill="none" stroke="#1f1a17" stroke-width=".4"/>
<path d="M86.4 181.3h2.1" fill="none" stroke="#1f1a17" stroke-width=".38"/>
<path d="M83.7 177.2h7.5v.7h-7.5zM91.2 177.2h.4v.3h-.4zM90.7 177.5h.9v7.6h-.9zM91.2 185.1h.4v.4h-.4zM83.7 184.6h7.5v.9h-7.5zM83.3 185.1h.4v.4h-.4zM83.3 177.5h.8v7.6h-.8zM83.3 177.2h.4v.3h-.4z" fill="#1f1a17"/>
<path d="M87.4 180.2v2.1" fill="none" stroke="#1f1a17" stroke-width=".38"/>
<g fill="#1f1a17">
<path d="M64.5 181.1h2v.4h-2z"/>
<path d="M65.3 180.2h.4v2.1h-.4z"/>
<path d="M61.7 177.2h7.6v.7h-7.6zM69.3 177.2h.3v.3h-.3zM68.9 177.5h.7v7.6h-.7zM69.3 185.1h.3v.4h-.3zM61.7 184.6h7.6v.9h-7.6zM61.3 185.1h.4v.4h-.4zM61.3 177.5h.8v7.6h-.8zM61.3 177.2h.4v.3h-.4z"/>
</g>
<path d="M86.4 204.4h2.1" fill="none" stroke="#1f1a17" stroke-width=".38"/>
<path d="M83.7 200.2h7.5v.8h-7.5zM91.2 200.2h.4v.5h-.4zM90.7 200.7h.9v7.4h-.9zM91.2 208.1h.4v.5h-.4zM83.7 207.7h7.5v.9h-7.5zM83.3 208.1h.4v.5h-.4zM83.3 200.7h.8v7.4h-.8zM83.3 200.2h.4v.5h-.4z" fill="#1f1a17"/>
<path d="M87.4 203.3v2.1" fill="none" stroke="#1f1a17" stroke-width=".38"/>
<path d="M55.7 191.3h5.5v3.2h-5.5z" fill="#fff"/>
<g font-size="4.2">
<text x="173.1" y="19.3">74LVC1G04</text>
<text x="17.5" y="33.6">Suggested Pad Layout</text>
</g>
<text font-size="3.5" fill="#231f20" x="17.5" y="270.9">74LVC1G04</text>
<g font-size="2.8">
<text x="17.5" y="39">Please see AP02001 at http://www.diodes.com/datasheets/ap02001.pdf for the latest version.</text>
<text x="17.5" y="45.9">(1) SOT25</text>
<text x="129.8" y="56.4">Dimensions</text>
<text x="148.4" y="56.4">Value (in mm)</text>
<text x="154.9" y="60.2">3.20</text>
<text x="154.9" y="64.1">1.60</text>
<text x="154.9" y="68">0.55</text>
<text x="154.9" y="71.8">0.80</text>
<text x="136" y="79.1">C2</text>
<text x="17.5" y="102.7">(2) SOT353</text>
<text x="129.9" y="115.9">Dimensions</text>
<text x="137.1" y="119.7">Z</text>
<text x="148.6" y="115.9">Value (in mm)</text>
<text x="155.8" y="119.7">2.5</text>
<text x="136.8" y="123.6">G</text>
<text x="155.8" y="123.6">1.3</text>
<text x="137" y="127.4">X</text>
<text x="137" y="131.3">Y</text>
<text x="155" y="127.4">0.42</text>
<text x="155.8" y="131.3">0.6</text>
<text x="136.1" y="135.2">C1</text>
<text x="155.8" y="135.2">1.9</text>
<text x="136.1" y="139">C2</text>
<text x="155" y="139">0.65</text>
<text x="17.5" y="164.4">(3) SOT553</text>
<text x="128.8" y="179.2">Dimensions</text>
<text x="147.4" y="179.2">Value (in mm)</text>
<text x="136" y="183.1">Z</text>
<text x="154.7" y="183.1">2.2</text>
<text x="135.7" y="187">G</text>
<text x="135.9" y="190.8">X</text>
<text x="153.1" y="190.8">0.375</text>
<text x="154.7" y="187">1.2</text>
<text x="135.9" y="194.7">Y</text>
<text x="154.7" y="194.7">0.5</text>
<text x="135" y="198.6">C1</text>
<text x="135" y="202.4">C2</text>
<text x="154.7" y="198.6">1.7</text>
<text x="154.7" y="202.4">0.5</text>
<text x="97.3" y="273.5">www.diodes.com</text>
<text x="103.7" y="270.2">11 of 14</text>
</g>
<g font-size="2.8" fill="#1f1a17">
<text x="69.3" y="175.1">C2</text>
<text x="80.2" y="175">C2</text>
<text x="52.1" y="195.8">Z</text>
<text x="57.1" y="193.9">G</text>
<text x="94.1" y="193.7">C1</text>
<text x="57.2" y="205.4">Y</text>
<text x="64.6" y="212.6">X</text>
</g>
<text font-size="2.8" fill="#231f20" x="187.9" y="270.6">July 2014</text>
<g font-size="2.7" fill="#1f1a17">
<text x="64.6" y="112.9">C2</text>
<text x="75.3" y="112.9">C2</text>
<text x="52.8" y="131.6">G</text>
<text x="89" y="131.4">C1</text>
<text x="48.1" y="133.4">Z</text>
<text x="53" y="142.7">Y</text>
<text x="60.2" y="149.8">X</text>
</g>
<g font-size="2.6" fill="#1f1a17">
<text x="69.3" y="55.2">C2</text>
<text x="79.8" y="55.2">C2</text>
<text x="53.2" y="75.2">Z</text>
<text x="57.9" y="73.5">G</text>
<text x="93.2" y="73.3">C1</text>
<text x="58.1" y="84.3">Y</text>
<text x="65.1" y="91.2">X</text>
</g>
<g font-size="2.5">
<text x="136.8" y="64">G</text>
<text x="137" y="60.1">Z</text>
<text x="136.9" y="67.8">X</text>
<text x="136.9" y="71.7">Y</text>
<text x="136.2" y="75.4">C1</text>
<text x="155.2" y="75.4">2.40</text>
<text x="155.2" y="79">0.95</text>
<text x="17.5" y="274">Document number: DS32198 Rev. 8 - 2</text>
</g>
<text font-size="2.1" fill="#231f20" x="178.8" y="273.2">© Diodes Incorporated</text>
</svg>
